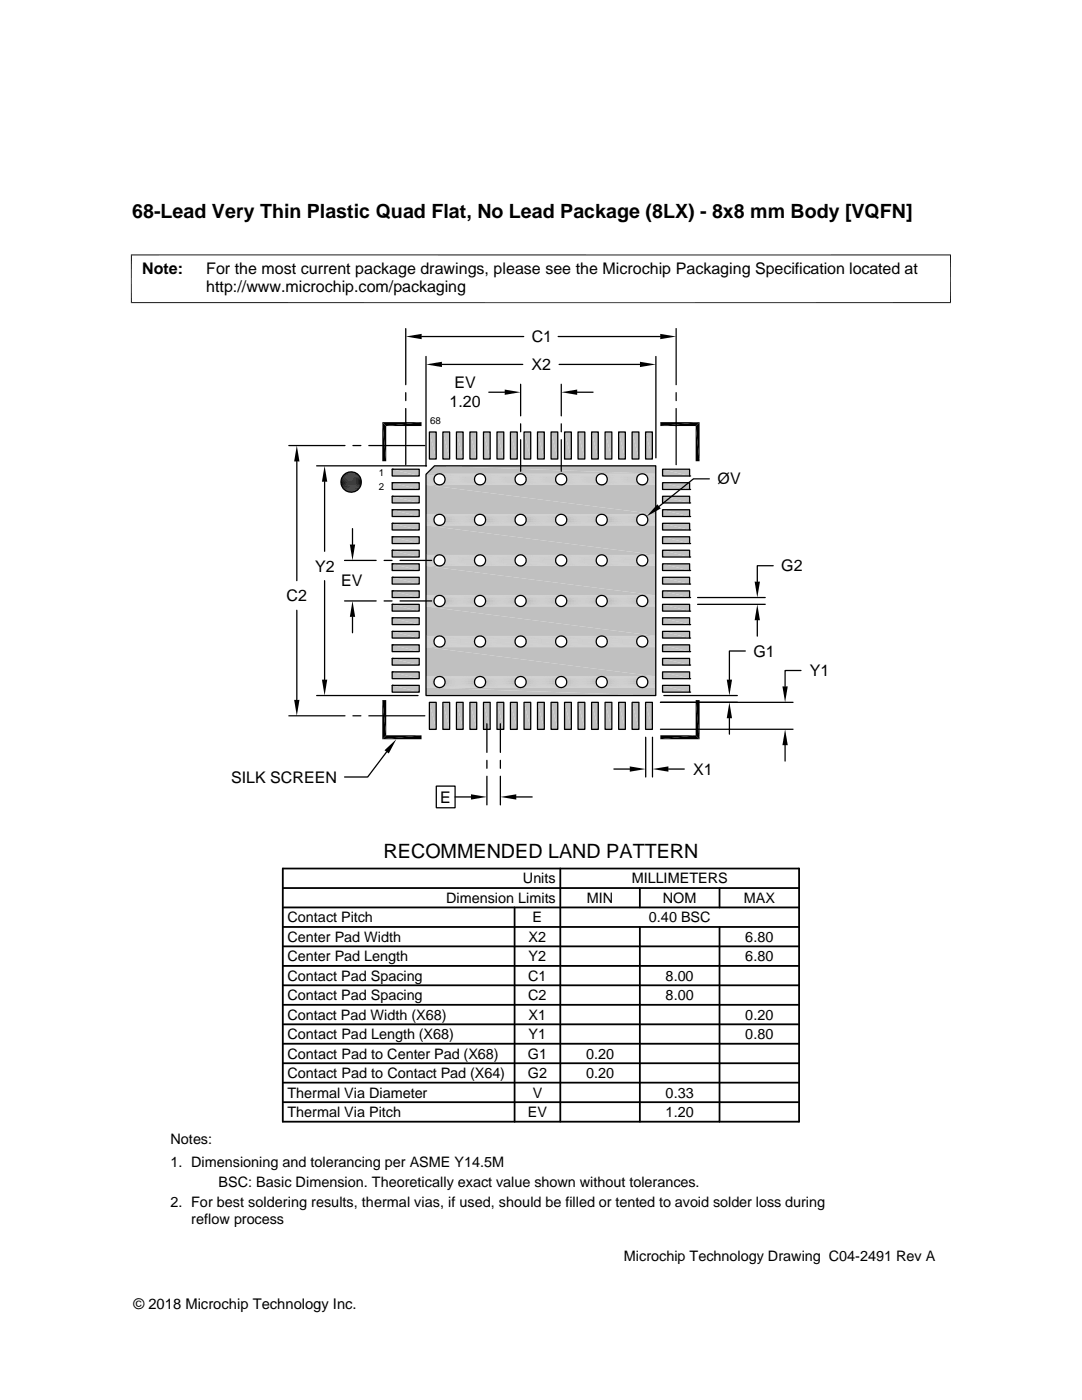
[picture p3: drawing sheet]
<svg xmlns="http://www.w3.org/2000/svg" width="216mm" height="279mm" viewBox="0 0 216 279" stroke-linecap="round" stroke-linejoin="round" font-family="sans-serif">
<g fill="#c0c0c0">
<path d="M128.8 86.2l1.4 5.4h-1.4z"/>
<path d="M128.8 86.2h1.4v5.4z"/>
<path d="M126.1 86.2l1.4 5.4h-1.4z"/>
<path d="M126.1 86.2h1.4v5.4z"/>
<path d="M123.4 86.2l1.4 5.4h-1.4z"/>
<path d="M123.4 86.2h1.4v5.4z"/>
<path d="M120.7 86.2l1.4 5.4h-1.4z"/>
<path d="M120.7 86.2h1.4v5.4z"/>
<path d="M118 86.2l1.4 5.4h-1.4z"/>
<path d="M118 86.2h1.4v5.4z"/>
<path d="M115.3 86.2l1.4 5.4h-1.4z"/>
<path d="M115.3 86.2h1.4v5.4z"/>
<path d="M112.6 86.2l1.4 5.4h-1.4z"/>
<path d="M112.6 86.2h1.4v5.4z"/>
<path d="M110 86.2l1.3 5.4h-1.3z"/>
<path d="M110 86.2h1.3v5.4z"/>
<path d="M107.3 86.2l1.3 5.4h-1.3z"/>
<path d="M107.3 86.2h1.3v5.4z"/>
<path d="M104.6 86.2l1.3 5.4h-1.3z"/>
<path d="M104.6 86.2h1.3v5.4z"/>
<path d="M101.9 86.2l1.3 5.4h-1.3z"/>
<path d="M101.9 86.2h1.3v5.4z"/>
<path d="M99.2 86.2l1.3 5.4h-1.3z"/>
<path d="M99.2 86.2h1.3v5.4z"/>
<path d="M96.5 86.2l1.3 5.4h-1.3z"/>
<path d="M96.5 86.2h1.3v5.4z"/>
<path d="M93.8 86.2l1.3 5.4h-1.3z"/>
<path d="M93.8 86.2h1.3v5.4z"/>
<path d="M91.1 86.2l1.3 5.4h-1.3z"/>
<path d="M91.1 86.2h1.3v5.4z"/>
<path d="M88.4 86.2l1.3 5.4h-1.3z"/>
<path d="M88.4 86.2h1.3v5.4z"/>
<path d="M85.7 86.2l1.3 5.4h-1.3z"/>
<path d="M85.7 86.2h1.3v5.4z"/>
<path d="M132.2 93.6l5.4 1.4h-5.4z"/>
<path d="M132.2 93.6h5.4v1.4z"/>
<path d="M78.3 93.6l5.4 1.4h-5.4z"/>
<path d="M78.3 93.6h5.4v1.4z"/>
<path d="M132.2 96.3l5.4 1.4h-5.4z"/>
<path d="M132.2 96.3h5.4v1.4z"/>
<path d="M78.3 96.3l5.4 1.4h-5.4z"/>
<path d="M78.3 96.3h5.4v1.4z"/>
<path d="M132.2 99l5.4 1.4h-5.4z"/>
<path d="M132.2 99h5.4v1.4z"/>
<path d="M78.3 99l5.4 1.4h-5.4z"/>
<path d="M78.3 99h5.4v1.4z"/>
<path d="M132.2 101.7l5.4 1.4h-5.4z"/>
<path d="M132.2 101.7h5.4v1.4z"/>
<path d="M78.3 101.7l5.4 1.4h-5.4z"/>
<path d="M78.3 101.7h5.4v1.4z"/>
<path d="M132.2 104.4l5.4 1.4h-5.4z"/>
<path d="M132.2 104.4h5.4v1.4z"/>
<path d="M78.3 104.4l5.4 1.4h-5.4z"/>
<path d="M78.3 104.4h5.4v1.4z"/>
<path d="M132.2 107.1l5.4 1.4h-5.4z"/>
<path d="M132.2 107.1h5.4v1.4z"/>
<path d="M78.3 107.1l5.4 1.4h-5.4z"/>
<path d="M78.3 107.1h5.4v1.4z"/>
<path d="M132.2 109.8l5.4 1.4h-5.4z"/>
<path d="M132.2 109.8h5.4v1.4z"/>
<path d="M78.3 109.8l5.4 1.4h-5.4z"/>
<path d="M78.3 109.8h5.4v1.4z"/>
<path d="M132.2 112.5l5.4 1.4h-5.4z"/>
<path d="M132.2 112.5h5.4v1.4z"/>
<path d="M78.3 112.5l5.4 1.4h-5.4z"/>
<path d="M78.3 112.5h5.4v1.4z"/>
<path d="M132.2 115.2l5.4 1.4h-5.4z"/>
<path d="M132.2 115.2h5.4v1.4z"/>
<path d="M78.3 115.2l5.4 1.4h-5.4z"/>
<path d="M78.3 115.2h5.4v1.4z"/>
<path d="M132.2 117.9l5.4 1.4h-5.4z"/>
<path d="M132.2 117.9h5.4v1.4z"/>
<path d="M78.3 117.9l5.4 1.4h-5.4z"/>
<path d="M78.3 117.9h5.4v1.4z"/>
<path d="M132.2 120.6l5.4 1.4h-5.4z"/>
<path d="M132.2 120.6h5.4v1.4z"/>
<path d="M78.3 120.6l5.4 1.4h-5.4z"/>
<path d="M78.3 120.6h5.4v1.4z"/>
<path d="M132.2 123.3l5.4 1.4h-5.4z"/>
<path d="M132.2 123.3h5.4v1.4z"/>
<path d="M78.3 123.3l5.4 1.4h-5.4z"/>
<path d="M78.3 123.3h5.4v1.4z"/>
<path d="M132.2 126l5.4 1.3h-5.4z"/>
<path d="M132.2 126h5.4v1.3z"/>
<path d="M78.3 126l5.4 1.3h-5.4z"/>
<path d="M78.3 126h5.4v1.3z"/>
<path d="M132.2 128.7l5.4 1.3h-5.4z"/>
<path d="M132.2 128.7h5.4v1.3z"/>
<path d="M78.3 128.7l5.4 1.3h-5.4z"/>
<path d="M78.3 128.7h5.4v1.3z"/>
<path d="M132.2 131.4l5.4 1.3h-5.4z"/>
<path d="M132.2 131.4h5.4v1.3z"/>
<path d="M78.3 131.4l5.4 1.3h-5.4z"/>
<path d="M78.3 131.4h5.4v1.3z"/>
<path d="M132.2 134.1l5.4 1.3h-5.4z"/>
<path d="M132.2 134.1h5.4v1.3z"/>
<path d="M78.3 134.1l5.4 1.3h-5.4z"/>
<path d="M78.3 134.1h5.4v1.3z"/>
<path d="M132.2 136.8l5.4 1.3h-5.4z"/>
<path d="M132.2 136.8h5.4v1.3z"/>
<path d="M78.3 136.8l5.4 1.3h-5.4z"/>
<path d="M78.3 136.8h5.4v1.3z"/>
<path d="M128.8 140.2l1.4 5.4h-1.4z"/>
<path d="M128.8 140.2h1.4v5.4z"/>
<path d="M126.1 140.2l1.4 5.4h-1.4z"/>
<path d="M126.1 140.2h1.4v5.4z"/>
<path d="M123.4 140.2l1.4 5.4h-1.4z"/>
<path d="M123.4 140.2h1.4v5.4z"/>
<path d="M120.7 140.2l1.4 5.4h-1.4z"/>
<path d="M120.7 140.2h1.4v5.4z"/>
<path d="M118 140.2l1.4 5.4h-1.4z"/>
<path d="M118 140.2h1.4v5.4z"/>
<path d="M115.3 140.2l1.4 5.4h-1.4z"/>
<path d="M115.3 140.2h1.4v5.4z"/>
<path d="M112.6 140.2l1.4 5.4h-1.4z"/>
<path d="M112.6 140.2h1.4v5.4z"/>
<path d="M110 140.2l1.3 5.4h-1.3z"/>
<path d="M110 140.2h1.3v5.4z"/>
<path d="M107.3 140.2l1.3 5.4h-1.3z"/>
<path d="M107.3 140.2h1.3v5.4z"/>
<path d="M104.6 140.2l1.3 5.4h-1.3z"/>
<path d="M104.6 140.2h1.3v5.4z"/>
<path d="M101.9 140.2l1.3 5.4h-1.3z"/>
<path d="M101.9 140.2h1.3v5.4z"/>
<path d="M99.2 140.2l1.3 5.4h-1.3z"/>
<path d="M99.2 140.2h1.3v5.4z"/>
<path d="M96.5 140.2l1.3 5.4h-1.3z"/>
<path d="M96.5 140.2h1.3v5.4z"/>
<path d="M93.8 140.2l1.3 5.4h-1.3z"/>
<path d="M93.8 140.2h1.3v5.4z"/>
<path d="M91.1 140.2l1.3 5.4h-1.3z"/>
<path d="M91.1 140.2h1.3v5.4z"/>
<path d="M88.4 140.2l1.3 5.4h-1.3z"/>
<path d="M88.4 140.2h1.3v5.4z"/>
<path d="M85.7 140.2l1.3 5.4h-1.3z"/>
<path d="M85.7 140.2h1.3v5.4z"/>
<path d="M86.7 93l44.2 1.6h-45.8z"/>
<path d="M86.7 93h44.2v1.6z"/>
</g>
<g fill="none" stroke="#c0c0c0" stroke-width=".2">
<path d="M85 94.6h2.4M85 94.7h2.2M85.1 94.6h2.5M87.8 94.6h7.9M88 94.6h7.5M88.2 94.7h7.1M88.4 94.8h6.7M95.9 94.6h7.9M96.1 94.6h7.5M96.3 94.7h7.1M96.5 94.8h6.7M104 94.6h7.9"/>
<path d="M104.2 94.6h7.5M104.4 94.7h7.1M104.6 94.8h6.7M112.1 94.6h7.9M112.3 94.6h7.5M112.5 94.7h7.1M112.6 94.8h6.8M120.2 94.6h7.9M120.4 94.6h7.4M120.6 94.7h7.1M120.7 94.8h6.8M128.2 94.6h2.7"/>
<path d="M128.5 94.6h2.4M128.7 94.7h2.2M128.8 94.8h2.1"/>
</g>
<path d="M85 94.8l1.9 .1h-1.9z" fill="#c0c0c0"/>
<path d="M85 94.8h2" fill="none" stroke="#c0c0c0" stroke-width=".2"/>
<g fill="#c0c0c0">
<path d="M129 94.9l1.9 .2h-1.8z"/>
<path d="M129 94.9h1.9v.2z"/>
</g>
<path d="M88.5 95h6.5M96.6 95h6.5M104.7 95h6.4M112.8 95h6.5M120.9 95h6.4" fill="none" stroke="#c0c0c0" stroke-width=".2"/>
<g fill="#c0c0c0">
<path d="M85 94.9l1.8 .2h-1.8z"/>
<path d="M85 94.9h1.9l-.1 .2z"/>
<path d="M129.1 95.1l1.8 .2h-1.7z"/>
<path d="M129.1 95.1h1.8v.2z"/>
</g>
<path d="M88.6 95.2h6.2M96.7 95.2h6.2M104.8 95.2h6.2M112.9 95.2h6.2M121 95.2h6.2" fill="none" stroke="#c0c0c0" stroke-width=".2"/>
<g fill="#c0c0c0">
<path d="M85 95.1l1.7 .2h-1.7z"/>
<path d="M85 95.1h1.8l-.1 .2z"/>
<path d="M129.2 95.2l1.7 .3h-1.7z"/>
<path d="M129.2 95.2h1.7v.3z"/>
</g>
<path d="M88.7 95.4h6.1M96.8 95.4h6M104.9 95.4h6M113 95.4h6M121.1 95.4h6" fill="none" stroke="#c0c0c0" stroke-width=".21"/>
<g fill="#c0c0c0">
<path d="M85 95.2l1.6 .3h-1.6z"/>
<path d="M85 95.2h1.7l-.1 .3z"/>
<path d="M129.2 95.5l1.7 .2h-1.6z"/>
<path d="M129.2 95.5h1.7v.2z"/>
</g>
<path d="M88.8 95.6h5.9M96.9 95.6h5.9M105 95.6h5.9M113.1 95.6h5.9M121.2 95.6h5.9" fill="none" stroke="#c0c0c0" stroke-width=".2"/>
<g fill="#c0c0c0">
<path d="M85 95.5l1.6 .2h-1.6z"/>
<path d="M85 95.5h1.6v.2z"/>
<path d="M129.3 95.7l1.6 .2h-1.7z"/>
<path d="M129.3 95.7h1.6v.2z"/>
</g>
<path d="M88.8 95.8h5.9M96.9 95.8h5.9M105 95.8h5.9M113.1 95.8h5.9M121.2 95.8h5.9" fill="none" stroke="#c0c0c0" stroke-width=".21"/>
<g fill="#c0c0c0">
<path d="M85 95.7l1.6 .2h-1.6z"/>
<path d="M85 95.7h1.6v.2z"/>
<path d="M129.2 95.9l1.7 .2h-1.7z"/>
<path d="M129.2 95.9h1.7v.2z"/>
</g>
<path d="M88.7 96h6.1M96.8 96h6M104.9 96h6M113 96h6M121.1 96h6" fill="none" stroke="#c0c0c0" stroke-width=".2"/>
<g fill="#c0c0c0">
<path d="M85 95.9l1.7 .2h-1.7z"/>
<path d="M85 95.9h1.6l.1 .2z"/>
<path d="M129.2 96.1l1.7 .1h-1.8z"/>
<path d="M129.2 96.1h1.7v.1z"/>
</g>
<path d="M88.6 96.1h6.2M96.7 96.1h6.2M104.8 96.1h6.2M112.9 96.1h6.2M121 96.1h6.2" fill="none" stroke="#c0c0c0" stroke-width=".2"/>
<g fill="#c0c0c0">
<path d="M85 96.1l1.8 .1h-1.8z"/>
<path d="M85 96.1h1.7l.1 .1z"/>
<path d="M129.1 96.2l1.8 .2h-1.9z"/>
<path d="M129.1 96.2h1.8v.2z"/>
</g>
<path d="M88.5 96.3h6.5M96.6 96.3h6.5M104.7 96.3h6.4M112.8 96.3h6.5M120.9 96.3h6.4" fill="none" stroke="#c0c0c0" stroke-width=".2"/>
<g fill="#c0c0c0">
<path d="M85 96.2l1.9 .2h-1.9z"/>
<path d="M85 96.2h1.8l.1 .2z"/>
</g>
<path d="M128.8 96.5h2.1" fill="none" stroke="#c0c0c0" stroke-width=".2"/>
<path d="M129 96.4h1.9v.1z" fill="#c0c0c0"/>
<g fill="none" stroke="#c0c0c0" stroke-width=".2">
<path d="M85 96.5h2M85 96.6h2.2M85 96.7h2.4M85 96.8h2.6M87.8 96.8h7.9M88 96.7h7.5M88.2 96.6h7.1M88.4 96.5h6.7M95.9 96.8h7.9M96.1 96.7h7.5M96.3 96.6h7.1M96.5 96.5h6.7"/>
<path d="M104 96.8h7.9M104.2 96.7h7.5M104.4 96.6h7.1M104.6 96.5h6.7M112.1 96.8h7.9M112.3 96.7h7.5M112.5 96.6h7.1M112.6 96.5h6.8M120.2 96.8h7.9M120.4 96.7h7.4M120.6 96.6h7.1M120.7 96.5h6.8"/>
<path d="M128.2 96.8h2.7M128.5 96.7h2.4M128.7 96.6h2.2"/>
</g>
<g fill="#c0c0c0">
<path d="M85 96.8l45.9 5.8h-45.9z"/>
<path d="M85 96.8h45.9v5.8z"/>
</g>
<g fill="none" stroke="#c0c0c0" stroke-width=".2">
<path d="M85 102.7h2.6M85 102.7h2.4M85 102.8h2.2M87.8 102.7h7.9M88 102.7h7.5M88.2 102.8h7.1M88.4 102.9h6.7M95.9 102.7h7.9M96.1 102.7h7.5M96.3 102.8h7.1M96.5 102.9h6.7M104 102.7h7.9"/>
<path d="M104.2 102.7h7.5M104.4 102.8h7.1M104.6 102.9h6.7M112.1 102.7h7.9M112.3 102.7h7.5M112.5 102.8h7.1M112.6 102.9h6.8M120.2 102.7h7.9M120.4 102.7h7.4M120.6 102.8h7.1M120.7 102.9h6.8M128.2 102.7h2.7"/>
<path d="M128.5 102.7h2.4M128.7 102.8h2.2M128.8 102.9h2.1"/>
</g>
<path d="M85 102.9l1.9 .1h-1.9z" fill="#c0c0c0"/>
<path d="M85 102.9h2" fill="none" stroke="#c0c0c0" stroke-width=".2"/>
<g fill="#c0c0c0">
<path d="M129 103l1.9 .2h-1.8z"/>
<path d="M129 103h1.9v.2z"/>
</g>
<path d="M88.5 103.1h6.5M96.6 103.1h6.5M104.7 103.1h6.4M112.8 103.1h6.5M120.9 103.1h6.4" fill="none" stroke="#c0c0c0" stroke-width=".2"/>
<g fill="#c0c0c0">
<path d="M85 103l1.8 .2h-1.8z"/>
<path d="M85 103h1.9l-.1 .2z"/>
<path d="M129.1 103.2l1.8 .2h-1.7z"/>
<path d="M129.1 103.2h1.8v.2z"/>
</g>
<path d="M88.6 103.3h6.2M96.7 103.3h6.2M104.8 103.3h6.2M112.9 103.3h6.2M121 103.3h6.2" fill="none" stroke="#c0c0c0" stroke-width=".2"/>
<g fill="#c0c0c0">
<path d="M85 103.2l1.7 .2h-1.7z"/>
<path d="M85 103.2h1.8l-.1 .2z"/>
<path d="M129.2 103.4l1.7 .1h-1.7z"/>
<path d="M129.2 103.4h1.7v.1z"/>
</g>
<path d="M88.7 103.5h6.1M96.8 103.5h6M104.9 103.5h6M113 103.5h6M121.1 103.5h6" fill="none" stroke="#c0c0c0" stroke-width=".2"/>
<g fill="#c0c0c0">
<path d="M85 103.4l1.6 .1h-1.6z"/>
<path d="M85 103.4h1.7l-.1 .1z"/>
<path d="M129.2 103.5l1.7 .3h-1.6z"/>
<path d="M129.2 103.5h1.7v.3z"/>
</g>
<path d="M88.8 103.7h5.9M96.9 103.7h5.9M105 103.7h5.9M113.1 103.7h5.9M121.2 103.7h5.9" fill="none" stroke="#c0c0c0" stroke-width=".21"/>
<g fill="#c0c0c0">
<path d="M85 103.5l1.6 .3h-1.6z"/>
<path d="M85 103.5h1.6v.3z"/>
<path d="M129.3 103.8l1.6 .1h-1.7z"/>
<path d="M129.3 103.8h1.6v.1z"/>
</g>
<path d="M88.8 103.9h5.9M96.9 103.9h5.9M105 103.9h5.9M113.1 103.9h5.9M121.2 103.9h5.9" fill="none" stroke="#c0c0c0" stroke-width=".2"/>
<g fill="#c0c0c0">
<path d="M85 103.8l1.6 .1h-1.6z"/>
<path d="M85 103.8h1.6v.1z"/>
<path d="M129.2 103.9l1.7 .3h-1.7z"/>
<path d="M129.2 103.9h1.7v.3z"/>
</g>
<path d="M88.7 104.1h6.1M96.8 104.1h6M104.9 104.1h6M113 104.1h6M121.1 104.1h6" fill="none" stroke="#c0c0c0" stroke-width=".21"/>
<g fill="#c0c0c0">
<path d="M85 103.9l1.7 .3h-1.7z"/>
<path d="M85 103.9h1.6l.1 .3z"/>
<path d="M129.2 104.2l1.7 .1h-1.8z"/>
<path d="M129.2 104.2h1.7v.1z"/>
</g>
<path d="M88.6 104.2h6.2M96.7 104.2h6.2M104.8 104.2h6.2M112.9 104.2h6.2M121 104.2h6.2" fill="none" stroke="#c0c0c0" stroke-width=".2"/>
<g fill="#c0c0c0">
<path d="M85 104.2l1.8 .1h-1.8z"/>
<path d="M85 104.2h1.7l.1 .1z"/>
<path d="M129.1 104.3l1.8 .2h-1.9z"/>
<path d="M129.1 104.3h1.8v.2z"/>
</g>
<path d="M88.5 104.4h6.5M96.6 104.4h6.5M104.7 104.4h6.4M112.8 104.4h6.5M120.9 104.4h6.4" fill="none" stroke="#c0c0c0" stroke-width=".2"/>
<g fill="#c0c0c0">
<path d="M85 104.3l1.9 .2h-1.9z"/>
<path d="M85 104.3h1.8l.1 .2z"/>
</g>
<path d="M128.8 104.6h2.1" fill="none" stroke="#c0c0c0" stroke-width=".2"/>
<path d="M129 104.5h1.9v.1z" fill="#c0c0c0"/>
<g fill="none" stroke="#c0c0c0" stroke-width=".2">
<path d="M85 104.6h2M85 104.7h2.2M85 104.8h2.4M85 104.8h2.6M87.8 104.8h7.9M88 104.8h7.5M88.2 104.7h7.1M88.4 104.6h6.7M95.9 104.8h7.9M96.1 104.8h7.5M96.3 104.7h7.1M96.5 104.6h6.7"/>
<path d="M104 104.8h7.9M104.2 104.8h7.5M104.4 104.7h7.1M104.6 104.6h6.7M112.1 104.8h7.9M112.3 104.8h7.5M112.5 104.7h7.1M112.6 104.6h6.8M120.2 104.8h7.9M120.4 104.8h7.4M120.6 104.7h7.1M120.7 104.6h6.8"/>
<path d="M128.2 104.8h2.7M128.5 104.8h2.4M128.7 104.7h2.2"/>
</g>
<g fill="#c0c0c0">
<path d="M85 104.9l45.9 5.8h-45.9z"/>
<path d="M85 104.9h45.9v5.8z"/>
</g>
<g fill="none" stroke="#c0c0c0" stroke-width=".2">
<path d="M85 110.8h2.6M85 110.8h2.4M85 110.9h2.2M87.8 110.8h7.9M88 110.8h7.5M88.2 110.9h7.1M88.4 111h6.7M95.9 110.8h7.9M96.1 110.8h7.5M96.3 110.9h7.1M96.5 111h6.7M104 110.8h7.9"/>
<path d="M104.2 110.8h7.5M104.4 110.9h7.1M104.6 111h6.7M112.1 110.8h7.9M112.3 110.8h7.5M112.5 110.9h7.1M112.6 111h6.8M120.2 110.8h7.9M120.4 110.8h7.4M120.6 110.9h7.1M120.7 111h6.8M128.2 110.8h2.7"/>
<path d="M128.5 110.8h2.4M128.7 110.9h2.2M128.8 111h2.1"/>
</g>
<path d="M85 111l1.9 .1h-1.9z" fill="#c0c0c0"/>
<path d="M85 111h2" fill="none" stroke="#c0c0c0" stroke-width=".2"/>
<g fill="#c0c0c0">
<path d="M129 111.1l1.9 .2h-1.8z"/>
<path d="M129 111.1h1.9v.2z"/>
</g>
<path d="M88.5 111.2h6.5M96.6 111.2h6.5M104.7 111.2h6.4M112.8 111.2h6.5M120.9 111.2h6.4" fill="none" stroke="#c0c0c0" stroke-width=".2"/>
<g fill="#c0c0c0">
<path d="M85 111.1l1.8 .2h-1.8z"/>
<path d="M85 111.1h1.9l-.1 .2z"/>
<path d="M129.1 111.3l1.8 .1h-1.7z"/>
<path d="M129.1 111.3h1.8v.1z"/>
</g>
<path d="M88.6 111.3h6.2M96.7 111.3h6.2M104.8 111.3h6.2M112.9 111.3h6.2M121 111.3h6.2" fill="none" stroke="#c0c0c0" stroke-width=".2"/>
<g fill="#c0c0c0">
<path d="M85 111.3l1.7 .1h-1.7z"/>
<path d="M85 111.3h1.8l-.1 .1z"/>
<path d="M129.2 111.4l1.7 .2h-1.7z"/>
<path d="M129.2 111.4h1.7v.2z"/>
</g>
<path d="M88.7 111.5h6.1M96.8 111.5h6M104.9 111.5h6M113 111.5h6M121.1 111.5h6" fill="none" stroke="#c0c0c0" stroke-width=".2"/>
<g fill="#c0c0c0">
<path d="M85 111.4l1.6 .2h-1.6z"/>
<path d="M85 111.4h1.7l-.1 .2z"/>
<path d="M129.2 111.6l1.7 .2h-1.6z"/>
<path d="M129.2 111.6h1.7v.2z"/>
</g>
<path d="M88.8 111.7h5.9M96.9 111.7h5.9M105 111.7h5.9M113.1 111.7h5.9M121.2 111.7h5.9" fill="none" stroke="#c0c0c0" stroke-width=".21"/>
<g fill="#c0c0c0">
<path d="M85 111.6l1.6 .2h-1.6z"/>
<path d="M85 111.6h1.6v.2z"/>
<path d="M129.3 111.8l1.6 .3h-1.7z"/>
<path d="M129.3 111.8h1.6v.3z"/>
</g>
<path d="M88.8 112h5.9M96.9 112h5.9M105 112h5.9M113.1 112h5.9M121.2 112h5.9" fill="none" stroke="#c0c0c0" stroke-width=".21"/>
<g fill="#c0c0c0">
<path d="M85 111.8l1.6 .3h-1.6z"/>
<path d="M85 111.8h1.6v.3z"/>
<path d="M129.2 112.1l1.7 .1h-1.7z"/>
<path d="M129.2 112.1h1.7v.1z"/>
</g>
<path d="M88.7 112.2h6.1M96.8 112.2h6M104.9 112.2h6M113 112.2h6M121.1 112.2h6" fill="none" stroke="#c0c0c0" stroke-width=".2"/>
<g fill="#c0c0c0">
<path d="M85 112.1l1.7 .1h-1.7z"/>
<path d="M85 112.1h1.6l.1 .1z"/>
<path d="M129.2 112.2l1.7 .2h-1.8z"/>
<path d="M129.2 112.2h1.7v.2z"/>
</g>
<path d="M88.6 112.3h6.2M96.7 112.3h6.2M104.8 112.3h6.2M112.9 112.3h6.2M121 112.3h6.2" fill="none" stroke="#c0c0c0" stroke-width=".2"/>
<g fill="#c0c0c0">
<path d="M85 112.2l1.8 .2h-1.8z"/>
<path d="M85 112.2h1.7l.1 .2z"/>
<path d="M129.1 112.4l1.8 .2h-1.9z"/>
<path d="M129.1 112.4h1.8v.2z"/>
</g>
<path d="M88.5 112.5h6.5M96.6 112.5h6.5M104.7 112.5h6.4M112.8 112.5h6.5M120.9 112.5h6.4" fill="none" stroke="#c0c0c0" stroke-width=".2"/>
<g fill="#c0c0c0">
<path d="M85 112.4l1.9 .2h-1.9z"/>
<path d="M85 112.4h1.8l.1 .2z"/>
</g>
<path d="M128.8 112.7h2.1" fill="none" stroke="#c0c0c0" stroke-width=".2"/>
<path d="M129 112.6h1.9v.1z" fill="#c0c0c0"/>
<g fill="none" stroke="#c0c0c0" stroke-width=".2">
<path d="M85 112.7h2M85 112.8h2.2M85 112.9h2.4M85 112.9h2.6M87.8 112.9h7.9M88 112.9h7.5M88.2 112.8h7.1M88.4 112.7h6.7M95.9 112.9h7.9M96.1 112.9h7.5M96.3 112.8h7.1M96.5 112.7h6.7"/>
<path d="M104 112.9h7.9M104.2 112.9h7.5M104.4 112.8h7.1M104.6 112.7h6.7M112.1 112.9h7.9M112.3 112.9h7.5M112.5 112.8h7.1M112.6 112.7h6.8M120.2 112.9h7.9M120.4 112.9h7.4M120.6 112.8h7.1M120.7 112.7h6.8"/>
<path d="M128.2 112.9h2.7M128.5 112.9h2.4M128.7 112.8h2.2"/>
</g>
<g fill="#c0c0c0">
<path d="M85 112.9l45.9 5.9h-45.9z"/>
<path d="M85 112.9h45.9v5.9z"/>
</g>
<g fill="none" stroke="#c0c0c0" stroke-width=".2">
<path d="M85 118.9h2.6M85 118.9h2.4M85 119h2.2M87.8 118.9h7.9M88 118.9h7.5M88.2 119h7.1M88.4 119.1h6.7M95.9 118.9h7.9M96.1 118.9h7.5M96.3 119h7.1M96.5 119.1h6.7M104 118.9h7.9"/>
<path d="M104.2 118.9h7.5M104.4 119h7.1M104.6 119.1h6.7M112.1 118.9h7.9M112.3 118.9h7.5M112.5 119h7.1M112.6 119.1h6.8M120.2 118.9h7.9M120.4 118.9h7.4M120.6 119h7.1M120.7 119.1h6.8M128.2 118.9h2.7"/>
<path d="M128.5 118.9h2.4M128.7 119h2.2M128.8 119.1h2.1"/>
</g>
<path d="M85 119l1.9 .2h-1.9z" fill="#c0c0c0"/>
<path d="M85 119.1h2" fill="none" stroke="#c0c0c0" stroke-width=".2"/>
<g fill="#c0c0c0">
<path d="M129 119.2l1.9 .1h-1.8z"/>
<path d="M129 119.2h1.9v.1z"/>
</g>
<path d="M88.5 119.3h6.5M96.6 119.3h6.5M104.7 119.3h6.4M112.8 119.3h6.5M120.9 119.3h6.4" fill="none" stroke="#c0c0c0" stroke-width=".2"/>
<g fill="#c0c0c0">
<path d="M85 119.2l1.8 .1h-1.8z"/>
<path d="M85 119.2h1.9l-.1 .1z"/>
<path d="M129.1 119.3l1.8 .2h-1.7z"/>
<path d="M129.1 119.3h1.8v.2z"/>
</g>
<path d="M88.6 119.4h6.2M96.7 119.4h6.2M104.8 119.4h6.2M112.9 119.4h6.2M121 119.4h6.2" fill="none" stroke="#c0c0c0" stroke-width=".2"/>
<g fill="#c0c0c0">
<path d="M85 119.3l1.7 .2h-1.7z"/>
<path d="M85 119.3h1.8l-.1 .2z"/>
<path d="M129.2 119.5l1.7 .2h-1.7z"/>
<path d="M129.2 119.5h1.7v.2z"/>
</g>
<path d="M88.7 119.6h6.1M96.8 119.6h6M104.9 119.6h6M113 119.6h6M121.1 119.6h6" fill="none" stroke="#c0c0c0" stroke-width=".2"/>
<g fill="#c0c0c0">
<path d="M85 119.5l1.6 .2h-1.6z"/>
<path d="M85 119.5h1.7l-.1 .2z"/>
<path d="M129.2 119.7l1.7 .2h-1.6z"/>
<path d="M129.2 119.7h1.7v.2z"/>
</g>
<path d="M88.8 119.8h5.9M96.9 119.8h5.9M105 119.8h5.9M113.1 119.8h5.9M121.2 119.8h5.9" fill="none" stroke="#c0c0c0" stroke-width=".21"/>
<g fill="#c0c0c0">
<path d="M85 119.7l1.6 .2h-1.6z"/>
<path d="M85 119.7h1.6v.2z"/>
<path d="M129.3 119.9l1.6 .2h-1.7z"/>
<path d="M129.3 119.9h1.6v.2z"/>
</g>
<path d="M88.8 120h5.9M96.9 120h5.9M105 120h5.9M113.1 120h5.9M121.2 120h5.9" fill="none" stroke="#c0c0c0" stroke-width=".21"/>
<g fill="#c0c0c0">
<path d="M85 119.9l1.6 .2h-1.6z"/>
<path d="M85 119.9h1.6v.2z"/>
<path d="M129.2 120.1l1.7 .2h-1.7z"/>
<path d="M129.2 120.1h1.7v.2z"/>
</g>
<path d="M88.7 120.2h6.1M96.8 120.2h6M104.9 120.2h6M113 120.2h6M121.1 120.2h6" fill="none" stroke="#c0c0c0" stroke-width=".2"/>
<g fill="#c0c0c0">
<path d="M85 120.1l1.7 .2h-1.7z"/>
<path d="M85 120.1h1.6l.1 .2z"/>
<path d="M129.2 120.3l1.7 .2h-1.8z"/>
<path d="M129.2 120.3h1.7v.2z"/>
</g>
<path d="M88.6 120.4h6.2M96.7 120.4h6.2M104.8 120.4h6.2M112.9 120.4h6.2M121 120.4h6.2" fill="none" stroke="#c0c0c0" stroke-width=".2"/>
<g fill="#c0c0c0">
<path d="M85 120.3l1.8 .2h-1.8z"/>
<path d="M85 120.3h1.7l.1 .2z"/>
<path d="M129.1 120.5l1.8 .2h-1.9z"/>
<path d="M129.1 120.5h1.8v.2z"/>
</g>
<path d="M88.5 120.6h6.5M96.6 120.6h6.5M104.7 120.6h6.4M112.8 120.6h6.5M120.9 120.6h6.4" fill="none" stroke="#c0c0c0" stroke-width=".2"/>
<g fill="#c0c0c0">
<path d="M85 120.5l1.9 .2h-1.9z"/>
<path d="M85 120.5h1.8l.1 .2z"/>
</g>
<path d="M128.8 120.8h2.1" fill="none" stroke="#c0c0c0" stroke-width=".2"/>
<path d="M129 120.7h1.9v.1z" fill="#c0c0c0"/>
<g fill="none" stroke="#c0c0c0" stroke-width=".2">
<path d="M85 120.8h2M85 120.9h2.2M85 121h2.4M85 121h2.6M87.8 121h7.9M88 121h7.5M88.2 120.9h7.1M88.4 120.8h6.7M95.9 121h7.9M96.1 121h7.5M96.3 120.9h7.1M96.5 120.8h6.7"/>
<path d="M104 121h7.9M104.2 121h7.5M104.4 120.9h7.1M104.6 120.8h6.7M112.1 121h7.9M112.3 121h7.5M112.5 120.9h7.1M112.6 120.8h6.8M120.2 121h7.9M120.4 121h7.4M120.6 120.9h7.1M120.7 120.8h6.8"/>
<path d="M128.2 121h2.7M128.5 121h2.4M128.7 120.9h2.2"/>
</g>
<g fill="#c0c0c0">
<path d="M85 121l45.9 5.9h-45.9z"/>
<path d="M85 121h45.9v5.9z"/>
</g>
<g fill="none" stroke="#c0c0c0" stroke-width=".2">
<path d="M85 126.9h2.6M85 127h2.4M85 127.1h2.2M87.8 126.9h7.9M88 127h7.5M88.2 127.1h7.1M88.4 127.2h6.7M95.9 126.9h7.9M96.1 127h7.5M96.3 127.1h7.1M96.5 127.2h6.7M104 126.9h7.9"/>
<path d="M104.2 127h7.5M104.4 127.1h7.1M104.6 127.2h6.7M112.1 126.9h7.9M112.3 127h7.5M112.5 127.1h7.1M112.6 127.2h6.8M120.2 126.9h7.9M120.4 127h7.4M120.6 127.1h7.1M120.7 127.2h6.8M128.2 126.9h2.7"/>
<path d="M128.5 127h2.4M128.7 127.1h2.2M128.8 127.2h2.1"/>
</g>
<path d="M85 127.1l1.9 .2h-1.9z" fill="#c0c0c0"/>
<path d="M85 127.2h2" fill="none" stroke="#c0c0c0" stroke-width=".2"/>
<g fill="#c0c0c0">
<path d="M129 127.3l1.9 .1h-1.8z"/>
<path d="M129 127.3h1.9v.1z"/>
</g>
<path d="M88.5 127.4h6.5M96.6 127.4h6.5M104.7 127.4h6.4M112.8 127.4h6.5M120.9 127.4h6.4" fill="none" stroke="#c0c0c0" stroke-width=".2"/>
<g fill="#c0c0c0">
<path d="M85 127.3l1.8 .1h-1.8z"/>
<path d="M85 127.3h1.9l-.1 .1z"/>
<path d="M129.1 127.4l1.8 .2h-1.7z"/>
<path d="M129.1 127.4h1.8v.2z"/>
</g>
<path d="M88.6 127.5h6.2M96.7 127.5h6.2M104.8 127.5h6.2M112.9 127.5h6.2M121 127.5h6.2" fill="none" stroke="#c0c0c0" stroke-width=".2"/>
<g fill="#c0c0c0">
<path d="M85 127.4l1.7 .2h-1.7z"/>
<path d="M85 127.4h1.8l-.1 .2z"/>
<path d="M129.2 127.6l1.7 .2h-1.7z"/>
<path d="M129.2 127.6h1.7v.2z"/>
</g>
<path d="M88.7 127.7h6.1M96.8 127.7h6M104.9 127.7h6M113 127.7h6M121.1 127.7h6" fill="none" stroke="#c0c0c0" stroke-width=".21"/>
<g fill="#c0c0c0">
<path d="M85 127.6l1.6 .2h-1.6z"/>
<path d="M85 127.6h1.7l-.1 .2z"/>
<path d="M129.2 127.8l1.7 .2h-1.6z"/>
<path d="M129.2 127.8h1.7v.2z"/>
</g>
<path d="M88.8 127.9h5.9M96.9 127.9h5.9M105 127.9h5.9M113.1 127.9h5.9M121.2 127.9h5.9" fill="none" stroke="#c0c0c0" stroke-width=".2"/>
<g fill="#c0c0c0">
<path d="M85 127.8l1.6 .2h-1.6z"/>
<path d="M85 127.8h1.6v.2z"/>
<path d="M129.3 128l1.6 .2h-1.7z"/>
<path d="M129.3 128h1.6v.2z"/>
</g>
<path d="M88.8 128.1h5.9M96.9 128.1h5.9M105 128.1h5.9M113.1 128.1h5.9M121.2 128.1h5.9" fill="none" stroke="#c0c0c0" stroke-width=".21"/>
<g fill="#c0c0c0">
<path d="M85 128l1.6 .2h-1.6z"/>
<path d="M85 128h1.6v.2z"/>
<path d="M129.2 128.2l1.7 .2h-1.7z"/>
<path d="M129.2 128.2h1.7v.2z"/>
</g>
<path d="M88.7 128.3h6.1M96.8 128.3h6M104.9 128.3h6M113 128.3h6M121.1 128.3h6" fill="none" stroke="#c0c0c0" stroke-width=".2"/>
<g fill="#c0c0c0">
<path d="M85 128.2l1.7 .2h-1.7z"/>
<path d="M85 128.2h1.6l.1 .2z"/>
<path d="M129.2 128.4l1.7 .2h-1.8z"/>
<path d="M129.2 128.4h1.7v.2z"/>
</g>
<path d="M88.6 128.5h6.2M96.7 128.5h6.2M104.8 128.5h6.2M112.9 128.5h6.2M121 128.5h6.2" fill="none" stroke="#c0c0c0" stroke-width=".2"/>
<g fill="#c0c0c0">
<path d="M85 128.4l1.8 .2h-1.8z"/>
<path d="M85 128.4h1.7l.1 .2z"/>
<path d="M129.1 128.6l1.8 .2h-1.9z"/>
<path d="M129.1 128.6h1.8v.2z"/>
</g>
<path d="M88.5 128.7h6.5M96.6 128.7h6.5M104.7 128.7h6.4M112.8 128.7h6.5M120.9 128.7h6.4" fill="none" stroke="#c0c0c0" stroke-width=".2"/>
<g fill="#c0c0c0">
<path d="M85 128.6l1.9 .2h-1.9z"/>
<path d="M85 128.6h1.8l.1 .2z"/>
</g>
<path d="M128.8 128.8h2.1" fill="none" stroke="#c0c0c0" stroke-width=".2"/>
<path d="M129 128.8h1.9v.1z" fill="#c0c0c0"/>
<g fill="none" stroke="#c0c0c0" stroke-width=".2">
<path d="M85 128.8h2M85 129h2.2M85 129.1h2.4M85 129.1h2.6M87.8 129.1h7.9M88 129.1h7.5M88.2 129h7.1M88.4 128.8h6.7M95.9 129.1h7.9M96.1 129.1h7.5M96.3 129h7.1M96.5 128.8h6.7"/>
<path d="M104 129.1h7.9M104.2 129.1h7.5M104.4 129h7.1M104.6 128.8h6.7M112.1 129.1h7.9M112.3 129.1h7.5M112.5 129h7.1M112.6 128.8h6.8M120.2 129.1h7.9M120.4 129.1h7.4M120.6 129h7.1M120.7 128.8h6.8"/>
<path d="M128.2 129.1h2.7M128.5 129.1h2.4M128.7 129h2.2"/>
</g>
<g fill="#c0c0c0">
<path d="M85 129.1l45.9 5.9h-45.9z"/>
<path d="M85 129.1h45.9v5.9z"/>
</g>
<g fill="none" stroke="#c0c0c0" stroke-width=".2">
<path d="M85 135h2.6M85 135.1h2.4M85 135.2h2.2M87.8 135h7.9M88 135.1h7.5M88.2 135.2h7.1M88.4 135.3h6.7M95.9 135h7.9M96.1 135.1h7.5M96.3 135.2h7.1M96.5 135.3h6.7M104 135h7.9"/>
<path d="M104.2 135.1h7.5M104.4 135.2h7.1M104.6 135.3h6.7M112.1 135h7.9M112.3 135.1h7.5M112.5 135.2h7.1M112.6 135.3h6.8M120.2 135h7.9M120.4 135.1h7.4M120.6 135.2h7.1M120.7 135.3h6.8M128.2 135h2.7"/>
<path d="M128.5 135.1h2.4M128.7 135.2h2.2M128.8 135.3h2.1"/>
</g>
<path d="M85 135.2l1.9 .2h-1.9z" fill="#c0c0c0"/>
<path d="M85 135.3h2" fill="none" stroke="#c0c0c0" stroke-width=".2"/>
<g fill="#c0c0c0">
<path d="M129 135.4l1.9 .1h-1.8z"/>
<path d="M129 135.4h1.9v.1z"/>
</g>
<path d="M88.5 135.4h6.5M96.6 135.4h6.5M104.7 135.4h6.4M112.8 135.4h6.5M120.9 135.4h6.4" fill="none" stroke="#c0c0c0" stroke-width=".2"/>
<g fill="#c0c0c0">
<path d="M85 135.4l1.8 .1h-1.8z"/>
<path d="M85 135.4h1.9l-.1 .1z"/>
<path d="M129.1 135.5l1.8 .2h-1.7z"/>
<path d="M129.1 135.5h1.8v.2z"/>
</g>
<path d="M88.6 135.6h6.2M96.7 135.6h6.2M104.8 135.6h6.2M112.9 135.6h6.2M121 135.6h6.2" fill="none" stroke="#c0c0c0" stroke-width=".2"/>
<g fill="#c0c0c0">
<path d="M85 135.5l1.7 .2h-1.7z"/>
<path d="M85 135.5h1.8l-.1 .2z"/>
<path d="M129.2 135.7l1.7 .2h-1.7z"/>
<path d="M129.2 135.7h1.7v.2z"/>
</g>
<path d="M88.7 135.8h6.1M96.8 135.8h6M104.9 135.8h6M113 135.8h6M121.1 135.8h6" fill="none" stroke="#c0c0c0" stroke-width=".2"/>
<g fill="#c0c0c0">
<path d="M85 135.7l1.6 .2h-1.6z"/>
<path d="M85 135.7h1.7l-.1 .2z"/>
<path d="M129.2 135.9l1.7 .2h-1.6z"/>
<path d="M129.2 135.9h1.7v.2z"/>
</g>
<path d="M88.8 136h5.9M96.9 136h5.9M105 136h5.9M113.1 136h5.9M121.2 136h5.9" fill="none" stroke="#c0c0c0" stroke-width=".21"/>
<g fill="#c0c0c0">
<path d="M85 135.9l1.6 .2h-1.6z"/>
<path d="M85 135.9h1.6v.2z"/>
<path d="M129.3 136.1l1.6 .2h-1.7z"/>
<path d="M129.3 136.1h1.6v.2z"/>
</g>
<path d="M88.8 136.2h5.9M96.9 136.2h5.9M105 136.2h5.9M113.1 136.2h5.9M121.2 136.2h5.9" fill="none" stroke="#c0c0c0" stroke-width=".2"/>
<g fill="#c0c0c0">
<path d="M85 136.1l1.6 .2h-1.6z"/>
<path d="M85 136.1h1.6v.2z"/>
<path d="M129.2 136.3l1.7 .2h-1.7z"/>
<path d="M129.2 136.3h1.7v.2z"/>
</g>
<path d="M88.7 136.4h6.1M96.8 136.4h6M104.9 136.4h6M113 136.4h6M121.1 136.4h6" fill="none" stroke="#c0c0c0" stroke-width=".21"/>
<g fill="#c0c0c0">
<path d="M85 136.3l1.7 .2h-1.7z"/>
<path d="M85 136.3h1.6l.1 .2z"/>
<path d="M129.2 136.5l1.7 .2h-1.8z"/>
<path d="M129.2 136.5h1.7v.2z"/>
</g>
<path d="M88.6 136.6h6.2M96.7 136.6h6.2M104.8 136.6h6.2M112.9 136.6h6.2M121 136.6h6.2" fill="none" stroke="#c0c0c0" stroke-width=".2"/>
<g fill="#c0c0c0">
<path d="M85 136.5l1.8 .2h-1.8z"/>
<path d="M85 136.5h1.7l.1 .2z"/>
<path d="M129.1 136.7l1.8 .2h-1.9z"/>
<path d="M129.1 136.7h1.8v.2z"/>
</g>
<path d="M88.5 136.8h6.5M96.6 136.8h6.5M104.7 136.8h6.4M112.8 136.8h6.5M120.9 136.8h6.4" fill="none" stroke="#c0c0c0" stroke-width=".2"/>
<g fill="#c0c0c0">
<path d="M85 136.7l1.9 .2h-1.9z"/>
<path d="M85 136.7h1.8l.1 .2z"/>
</g>
<path d="M128.8 136.9h2.1" fill="none" stroke="#c0c0c0" stroke-width=".2"/>
<path d="M129 136.9h1.9v.1z" fill="#c0c0c0"/>
<g fill="none" stroke="#c0c0c0" stroke-width=".2">
<path d="M85 136.9h2M85 137.1h2.2M85 137.1h2.4M85 137.2h2.6M87.8 137.2h7.9M88 137.1h7.5M88.2 137.1h7.1M88.4 136.9h6.7M95.9 137.2h7.9M96.1 137.1h7.5M96.3 137.1h7.1M96.5 136.9h6.7"/>
<path d="M104 137.2h7.9M104.2 137.1h7.5M104.4 137.1h7.1M104.6 136.9h6.7M112.1 137.2h7.9M112.3 137.1h7.5M112.5 137.1h7.1M112.6 136.9h6.8M120.2 137.2h7.9M120.4 137.1h7.4M120.6 137.1h7.1M120.7 136.9h6.8"/>
<path d="M128.2 137.2h2.7M128.5 137.1h2.4M128.7 137.1h2.2"/>
</g>
<g fill="#c0c0c0">
<path d="M85 137.2l45.9 1.6h-45.9z"/>
<path d="M85 137.2h45.9v1.6z"/>
</g>
<g fill="none" stroke="#000" stroke-width=".25">
<path d="M81 65.6v11.2M81 78.4v1.5M84.1 67.2h20.4M85 71.1v21.9M88.2 72.7h16.1M97.5 78.3h3.2M103.9 76.7v6.3M111.4 67.2h20.3M111.6 72.7h16.1M112 76.7v6.3M115.2 78.3h3.1M130.9 71.1v20.3"/>
<path d="M134.9 65.6v11.2M134.9 78.4v1.5M57.6 88.9h11.2M59.2 92.1v23.8M63.2 93h21.9M64.8 96.1v13.9M70.4 88.9h1.6M73.6 88.9h11.2M78.3 93.6h5.4v1.4h-5.4zM78.3 93.6h.1M78.3 96.3h5.4v1.4h-5.4zM78.3 96.3h.1"/>
<path d="M78.3 99h5.4v1.4h-5.4zM78.3 99h.1M81 81.5v11.2M85.7 86.2h1.3v5.4h-1.3zM86.7 93h44.2v45.8h-45.9v-44.1zM88.4 86.2h1.3v5.4h-1.3zM91.1 86.2h1.3v5.4h-1.3zM93.8 86.2h1.3v5.4h-1.3zM96.5 86.2h1.3v5.4h-1.3zM99.2 86.2h1.3v5.4h-1.3zM101.9 86.2h1.3v5.4h-1.3zM103.9 84.6v1.6"/>
<path d="M103.9 87.8v6.3M104.6 86.2h1.3v5.4h-1.3zM107.3 86.2h1.3v5.4h-1.3zM110 86.2h1.3v5.4h-1.3zM112 84.6v1.6M112 87.8v6.3M112.6 86.2h1.4v5.4h-1.4zM115.3 86.2h1.4v5.4h-1.4zM118 86.2h1.4v5.4h-1.4zM120.7 86.2h1.4v5.4h-1.4zM123.4 86.2h1.4v5.4h-1.4zM126.1 86.2h1.4v5.4h-1.4z"/>
<path d="M128.8 86.2h1.4v5.4h-1.4zM132.2 99h5.4v1.4h-5.4zM132.2 96.3h5.4v1.4h-5.4zM132.2 93.6h5.4v1.4h-5.4zM134.9 81.5v11.2M137.6 97.7h.1M137.6 95h.1M141.5 95.6h-3.1l-6.9 5.5M64.8 115.9v19.7M68.7 111.8h6.4M68.7 119.9h6.4M70.3 105.5v3.2"/>
<path d="M76.6 111.8h1.6M76.6 119.9h1.6M78.3 101.7h5.4v1.4h-5.4zM78.3 101.7h.1M78.3 104.4h5.4v1.4h-5.4zM78.3 104.4h.1M78.3 107.1h5.4v1.4h-5.4zM78.3 107.1h.1M78.3 109.8h5.4v1.4h-5.4zM78.3 109.8h.1M78.3 112.5h5.4v1.4h-5.4zM78.3 112.5h.1"/>
<path d="M78.3 115.2h5.4v1.4h-5.4zM78.3 115.2h.1M78.3 117.9h5.4v1.4h-5.4zM78.3 117.9h.1M79.8 111.8h6.3M79.8 119.9h6.3M132.2 117.9h5.4v1.4h-5.4zM132.2 115.2h5.4v1.4h-5.4zM132.2 112.5h5.4v1.4h-5.4zM132.2 109.8h5.4v1.4h-5.4zM132.2 107.1h5.4v1.4h-5.4zM132.2 104.4h5.4v1.4h-5.4z"/>
<path d="M132.2 101.7h5.4v1.4h-5.4zM137.6 119.3h.1M137.6 116.6h.1M137.6 113.9h.1M137.6 111.2h.1M137.6 108.5h.1M137.6 105.8h.1M137.6 103.1h.1M137.6 100.4h.1M139.2 119.3h13.5M154.3 112.9h-3.2v3.2M59.2 121.8v17.9"/>
<path d="M63.2 138.8h20.2M70.3 123.1v3.2M78.3 120.6h5.4v1.4h-5.4zM78.3 120.6h.1M78.3 123.3h5.4v1.4h-5.4zM78.3 123.3h.1M78.3 126h5.4v1.3h-5.4zM78.3 126h.1M78.3 128.7h5.4v1.3h-5.4zM78.3 128.7h.1M78.3 131.4h5.4v1.3h-5.4zM78.3 131.4h.1"/>
<path d="M78.3 134.1h5.4v1.3h-5.4zM78.3 134.1h.1M78.3 136.8h5.4v1.3h-5.4zM78.3 136.8h.1M132.2 136.8h5.4v1.3h-5.4zM132.2 134.1h5.4v1.3h-5.4zM132.2 131.4h5.4v1.3h-5.4zM132.2 128.7h5.4v1.3h-5.4zM132.2 126h5.4v1.3h-5.4zM132.2 123.3h5.4v1.4h-5.4zM132.2 120.6h5.4v1.4h-5.4zM132.5 138.8h14.6"/>
<path d="M137.6 138.1h.1M137.6 135.4h.1M137.6 132.7h.1M137.6 130h.1M137.6 127.3h.1M137.6 124.7h.1M137.6 122h.1M139.2 120.6h13.5M148.7 129.9h-3.2v5.7M151.1 123.8v3.2M159.8 133.8h-3.1v3.2M57.6 142.9h11.2"/>
<path d="M70.4 142.9h1.6M73.6 142.9h11.2M77.2 150.1l-3.8 5h-4.7M85.7 140.2h1.3v5.4h-1.3zM87.1 156.9h3.7v4.3h-3.7zM88.4 140.2h1.3v5.4h-1.3zM90.8 159h3.2M91.1 140.2h1.3v5.4h-1.3zM93.8 140.2h1.3v5.4h-1.3zM96.5 140.2h1.3v5.4h-1.3zM97.2 144.4v5.8M97.2 151.7v1.6"/>
<path d="M97.2 154.9v5.7M99.2 140.2h1.3v5.4h-1.3zM99.8 144.4v5.8M99.8 151.7v1.6M99.8 154.9v5.7M101.9 140.2h1.3v5.4h-1.3zM103 159h3.2M104.6 140.2h1.3v5.4h-1.3zM107.3 140.2h1.3v5.4h-1.3zM110 140.2h1.3v5.4h-1.3zM112.6 140.2h1.4v5.4h-1.4zM115.3 140.2h1.4v5.4h-1.4z"/>
<path d="M118 140.2h1.4v5.4h-1.4zM120.7 140.2h1.4v5.4h-1.4zM122.5 153.5h3.2M123.4 140.2h1.4v5.4h-1.4zM126.1 140.2h1.4v5.4h-1.4zM128.8 140.2h1.4v5.4h-1.4zM128.8 147.1v8M130.2 147.1v8M131.8 145.5h26.4M131.8 140.2h26.4M133.4 153.5h3.1M145.5 143.3v3.2"/>
<path d="M156.7 148.7v3.2"/>
<circle cx="70.1" cy="96.2" r="2.03"/>
<circle cx="87.7" cy="95.7" r="1.11"/>
<circle cx="95.8" cy="95.7" r="1.11"/>
<circle cx="103.9" cy="95.7" r="1.11"/>
<circle cx="112" cy="95.7" r="1.11"/>
<circle cx="120.1" cy="95.7" r="1.11"/>
<circle cx="128.2" cy="95.7" r="1.11"/>
<circle cx="87.7" cy="119.9" r="1.11"/>
<circle cx="87.7" cy="111.8" r="1.11"/>
<circle cx="87.7" cy="103.7" r="1.11"/>
<circle cx="95.8" cy="119.9" r="1.11"/>
<circle cx="95.8" cy="111.8" r="1.11"/>
<circle cx="95.8" cy="103.7" r="1.11"/>
<circle cx="103.9" cy="119.9" r="1.11"/>
<circle cx="103.9" cy="111.8" r="1.11"/>
<circle cx="103.9" cy="103.7" r="1.11"/>
<circle cx="112" cy="111.8" r="1.11"/>
<circle cx="112" cy="119.9" r="1.11"/>
<circle cx="112" cy="103.7" r="1.11"/>
<circle cx="120.1" cy="119.9" r="1.11"/>
<circle cx="120.1" cy="111.8" r="1.11"/>
<circle cx="120.1" cy="103.7" r="1.11"/>
<circle cx="128.2" cy="119.9" r="1.11"/>
<circle cx="128.2" cy="111.8" r="1.11"/>
<circle cx="128.2" cy="103.7" r="1.11"/>
<circle cx="87.7" cy="136.1" r="1.11"/>
<circle cx="87.7" cy="128" r="1.11"/>
<circle cx="95.8" cy="136.1" r="1.11"/>
<circle cx="95.8" cy="128" r="1.11"/>
<circle cx="103.9" cy="136.1" r="1.11"/>
<circle cx="103.9" cy="128" r="1.11"/>
<circle cx="112" cy="128" r="1.11"/>
<circle cx="112" cy="136.1" r="1.11"/>
<circle cx="120.1" cy="128" r="1.11"/>
<circle cx="120.1" cy="136.1" r="1.11"/>
<circle cx="128.2" cy="136.1" r="1.11"/>
<circle cx="128.2" cy="128" r="1.11"/>
</g>
<g fill="none" stroke="#000" stroke-width=".36">
<path d="M56.4 177.2h103M56.4 173.3h103v50.6h-103zM111.8 173.3v50.6M127.7 177.2v3.9M143.6 177.2v3.9M56.4 181.1h103M56.4 188.9h103M56.4 185h103M56.4 192.8h103M56.4 196.6h103M102.7 181.1v42.8M127.7 185v38.9"/>
<path d="M143.6 185v38.9M56.4 200.5h103M56.4 204.4h103M56.4 212.2h103M56.4 208.3h103M56.4 220h103M56.4 216.1h103"/>
</g>
<g fill="#000">
<path d="M81 67.2l3.1-.6v1.1zM85 72.7l3.2-.5v1.1zM100.7 77.7l3.2 .6-3.2 .5zM112 78.3l3.2-.6v1.1zM127.7 72.2l3.2 .5-3.2 .6zM131.7 66.6l3.2 .6-3.2 .5zM59.2 88.9l.6 3.2h-1.1zM64.8 93l.5 3.1h-1.1zM69 98h1.9zM69.2 94.3l1.9 .1zM69.2 98l1.5 .1zM69.2 98h1.7z"/>
<path d="M69.2 94.3h1.7zM69.4 94.3h1.5zM69.4 98.1l1.1 .1zM69.4 98.1h1.3zM69.4 94.3h1.3zM69.6 94.2l1.1 .1zM69.6 98.2h.7zM69.6 98.2h.9zM69.6 94.2h.9zM69.8 94.2h.7zM69.8 98.2h.5zM69.8 94.2h.5z"/>
<path d="M76.3 84.2l.8 7.9h-.8zM76.3 84.2h7.8l-7 .8zM76.3 84.2l.8 .8v7.1zM77.1 85l7-.8v.8zM131.8 84.2h7.8l-7.8 .8zM131.8 85l7.8-.8-.8 .8zM138.8 85l.8 7.1h-.8zM138.8 85l.8-.8v7.9zM69.8 108.7h1.1l-.6 3.1zM131.2 100.6l.6 .9-2.8 1.6zM150.6 116.1h1l-.5 3.2zM58.7 139.7h1.1l-.6 3.2z"/>
<path d="M64.2 135.6h1.1l-.5 3.2zM70.3 119.9l.6 3.2h-1.1zM138.8 139.7l.8 7.8-.8-.8zM138.8 139.7h.8v7.8zM145 135.6h1.1l-.6 3.2zM151.1 120.6l.5 3.2h-1zM156.1 137h1.1l-.5 3.2zM76.3 139.7l.8 7-.8 .8zM76.7 149.7l2.4-2.2-1.5 2.9zM76.3 139.7h.8v7zM76.3 147.5l7.8-.8v.8zM76.3 147.5l.8-.8h7z"/>
<path d="M94 158.5l3.2 .5-3.2 .6zM99.8 159l3.2-.5v1.1zM125.7 153l3.1 .5-3.1 .5zM130.2 153.5l3.2-.5v1zM131.8 146.7h7l-7 .8zM131.8 147.5l7-.8 .8 .8zM145.5 140.2l.6 3.1h-1.1zM156.7 145.5l.5 3.2h-1.1z"/>
</g>
<g fill="none" stroke="#000" stroke-width=".2">
<path d="M26.1 50.9h163.7M26.2 50.8v9.7M189.7 50.8v9.7M26.1 60.4h163.7M68.1 96.1h4M68.1 96.3h4M68.1 96.5h4M68.1 95.9h4M68.1 95.7h4M68.1 96.7h4M68.1 96.9h3.9M68.1 95.5h3.9"/>
<path d="M68.2 95.4h3.7M68.2 97h3.7M68.3 97.2h3.6M68.3 95.2h3.6M68.4 97.4h3.4M68.4 95h3.4M68.5 97.5h3.1M68.5 94.9h3.1M68.6 97.7h2.9M68.6 94.7h2.9M68.7 94.6h2.7M68.7 97.8h2.7"/>
<path d="M68.9 94.5h2.3M68.9 97.9h2.3M69 94.4h2.1M69 98h2.1"/>
</g>
<g font-size="3.9">
<text x="26.4" y="43.5">68-Lead Very Thin Plastic Quad Flat, No Lead Package (8LX) - 8x8 mm Body [VQFN]</text>
<text x="76.5" y="171.1">RECOMMENDED LAND PATTERN</text>
</g>
<g font-size="3.2">
<text x="28.4" y="54.6">Note:</text>
<text x="41.1" y="54.6">For the most current package drawings, please see the Microchip Packaging Specification located at</text>
<text x="41.1" y="58.3">http://www.microchip.com/packaging</text>
<text x="106.1" y="68.3">C1</text>
<text x="90.7" y="77.5">EV</text>
<text x="106.1" y="73.9">X2</text>
<text x="89.7" y="81.3">1.20</text>
<text x="143.2" y="96.7">ØV</text>
<text x="57.2" y="120">C2</text>
<text x="62.9" y="114.1">Y2</text>
<text x="68.1" y="117">EV</text>
<text x="155.9" y="114">G2</text>
<text x="150.3" y="131">G1</text>
<text x="161.6" y="135">Y1</text>
<text x="138.3" y="154.6">X1</text>
<text x="46.1" y="156.2">SILK SCREEN</text>
<text x="87.8" y="160.2">E</text>
</g>
<g font-size="2.9">
<text x="104.3" y="176.3">Units</text>
<text x="126" y="176.3">MILLIMETERS</text>
<text x="57.3" y="184.1">Contact Pitch</text>
<text x="89" y="180.2">Dimension Limits</text>
<text x="106.3" y="184.1">E</text>
<text x="117.1" y="180.2">MIN</text>
<text x="129.5" y="184.1">0.40 BSC</text>
<text x="132.3" y="180.2">NOM</text>
<text x="148.4" y="180.2">MAX</text>
<text x="57.3" y="188">Center Pad Width</text>
<text x="57.3" y="191.9">Center Pad Length</text>
<text x="105.5" y="191.9">Y2</text>
<text x="105.5" y="188">X2</text>
<text x="148.7" y="191.9">6.80</text>
<text x="148.7" y="188">6.80</text>
<text x="57.3" y="195.7">Contact Pad Spacing</text>
<text x="105.4" y="195.7">C1</text>
<text x="132.8" y="195.7">8.00</text>
<text x="57.3" y="203.5">Contact Pad Width (X68)</text>
<text x="57.3" y="199.6">Contact Pad Spacing</text>
<text x="105.4" y="199.6">C2</text>
<text x="105.5" y="203.5">X1</text>
<text x="132.8" y="199.6">8.00</text>
<text x="148.7" y="203.5">0.20</text>
<text x="57.3" y="207.4">Contact Pad Length (X68)</text>
<text x="105.5" y="207.4">Y1</text>
<text x="148.7" y="207.4">0.80</text>
<text x="57.3" y="215.2">Contact Pad to Contact Pad (X64)</text>
<text x="57.3" y="211.3">Contact Pad to Center Pad (X68)</text>
<text x="105.3" y="211.3">G1</text>
<text x="105.3" y="215.2">G2</text>
<text x="116.9" y="211.3">0.20</text>
<text x="117" y="215.2">0.20</text>
<text x="57.3" y="219.1">Thermal Via Diameter</text>
<text x="106.3" y="219.1">V</text>
<text x="132.8" y="219.1">0.33</text>
<text x="57.3" y="222.9">Thermal Via Pitch</text>
<text x="105.3" y="222.9">EV</text>
<text x="132.8" y="222.9">1.20</text>
<text x="34" y="228.3">Notes:</text>
<text x="34" y="232.9">1. Dimensioning and tolerancing per ASME Y14.5M</text>
<text x="43.6" y="236.9">BSC: Basic Dimension. Theoretically exact value shown without tolerances.</text>
<text x="34" y="241">2. For best soldering results, thermal vias, if used, should be filled or tented to avoid solder loss during</text>
<text x="38.1" y="244.3">reflow process</text>
<text x="124.5" y="251.7">Microchip Technology Drawing C04-2491 Rev A</text>
<text x="26.6" y="261.3">© 2018 Microchip Technology Inc.</text>
</g>
<g font-size="1.9">
<text x="85.8" y="84.6">68</text>
<text x="75.6" y="95">1</text>
<text x="75.6" y="97.7">2</text>
</g>
</svg>
